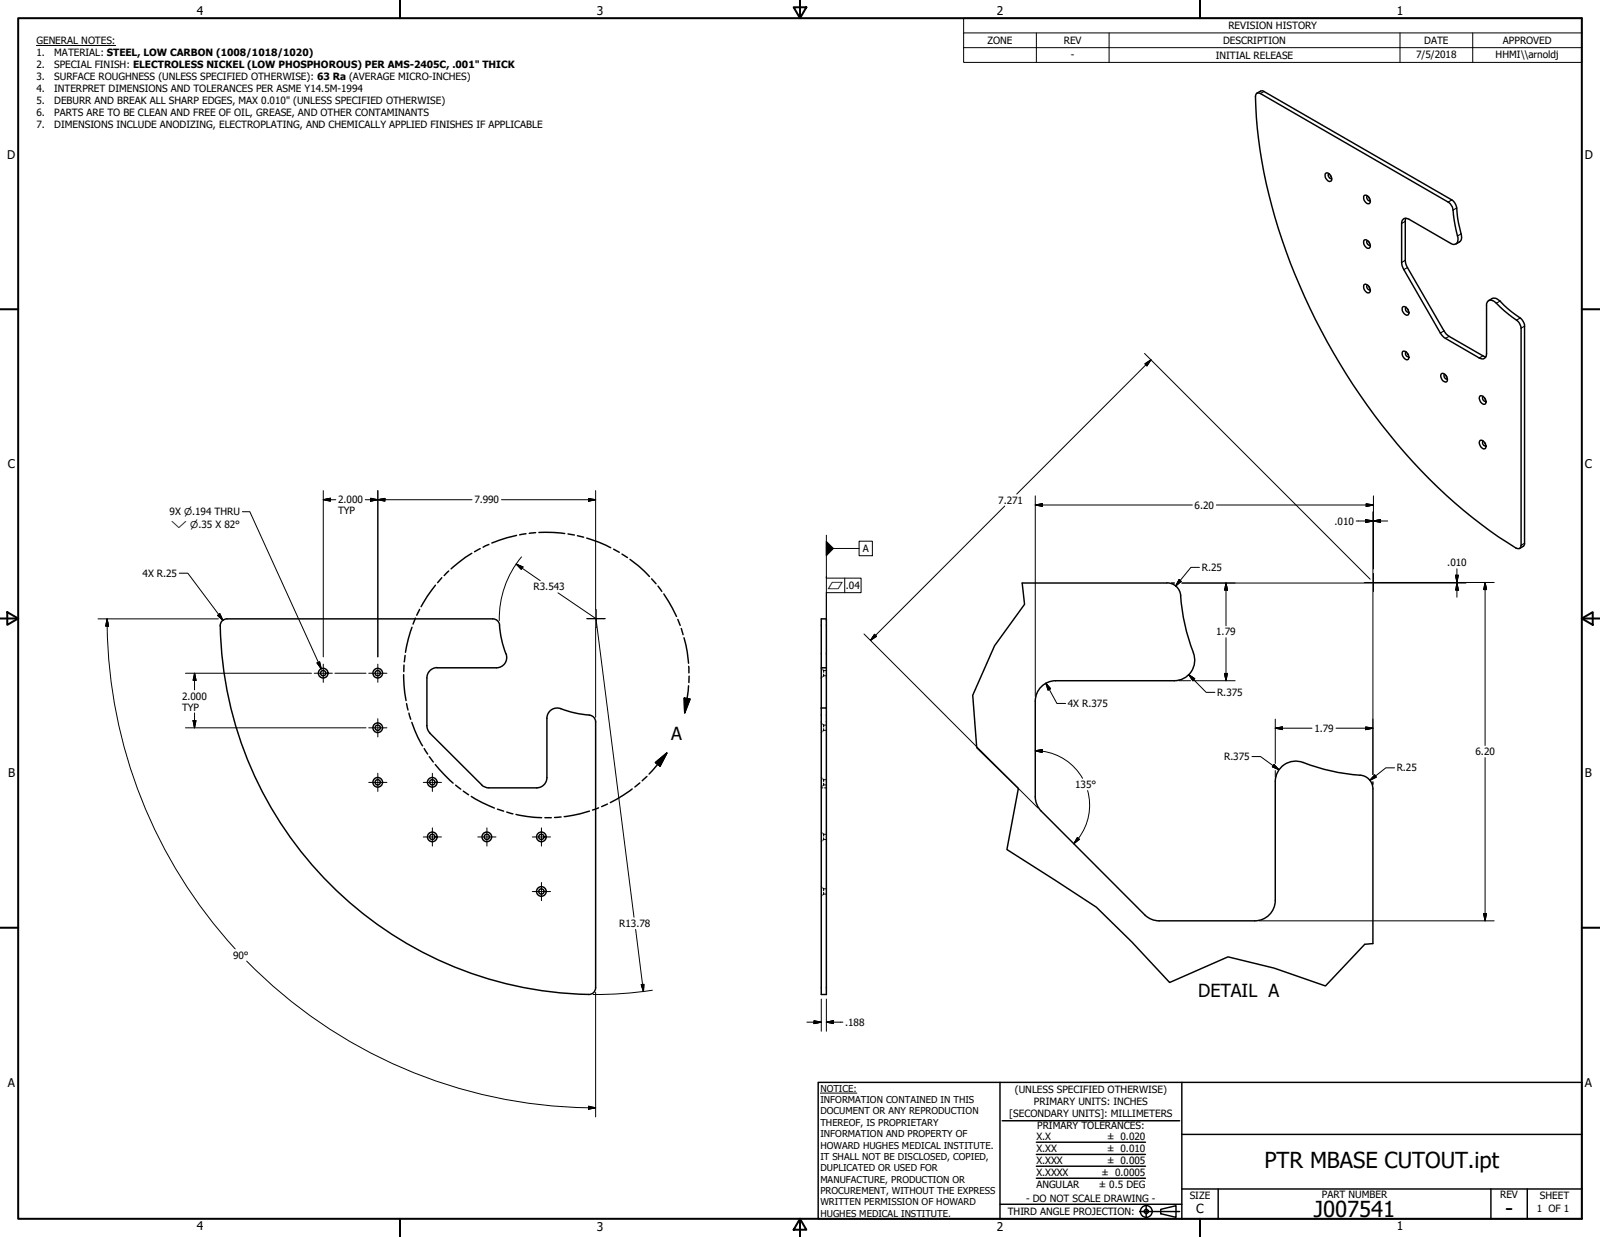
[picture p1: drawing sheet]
<svg xmlns="http://www.w3.org/2000/svg" width="559mm" height="432mm" viewBox="0 0 559 432" stroke-linecap="round" stroke-linejoin="round" font-family="sans-serif">
<!-- layer: Visible (ANSI) -->
<g fill="none" stroke="#000" stroke-width=".51">
<path d="M438.8 32.6l.6-.2 .8 .2 65.6 37.9 .8 .7 .6 1.1 1.4 8.2a5.6 5.6 0 0 1 .4 4.1l-.6 .6a1.57 1.57 0 0 1-1.7-.2l-14.6-8.5a1.55 1.55 0 0 0-1.8-.2 1.55 1.55 0 0 0-.8 1.7v13.6l.2 1.2 13.3 23.5 1.3 1.5 12.3 7.2a1.58 1.58 0 0 0 1.8 .1 1.58 1.58 0 0 0 .8-1.6v-16.9a1.61 1.61 0 0 1 1-1.8 1.61 1.61 0 0 1 1.9 .6l3.2 3.1 5.1 4 .8 2.1v75.8l-.1 .7a1.03 1.03 0 0 1-1.6 .2 182.9 182.9 0 0 1-54.5-53.4 210.3 210.3 0 0 1-34.9-85.6l-1.3-11.3-.3-7.3zM439 32.5a2.56 2.56 0 0 1 2.1-.7l66.4 38.3 .7 .9 .6 1.6 .3 3.5 1.4 6.8-.5 1.3-1.5 1M462.9 60.6l.1-.1a1.96 1.96 0 0 1 1.9 2.7 1.75 1.75 0 0 1-2.1-2.2zM464.2 60.6a.96 .96 0 0 0-.1 1.2 .96 .96 0 0 0 1 .4M464.6 61.2l.3 .4M476.5 68.2a1.85 1.85 0 0 1 1.8 .9 1.85 1.85 0 0 1-.1 2 2 2 0 0 1-1.7-2.9zM477.6 68.5a.92 .92 0 0 0-.1 1 .92 .92 0 0 0 1 .5M478.1 68.9l.2 .5M491 76.2l-.2 .6v14.1l.2 1.2 .6 1.3 13.5 23.2 1 .8 12.1 7 .7 .2M476.5 99.3a1.85 1.85 0 0 1 1.8 .9 1.85 1.85 0 0 1-.1 2 2 2 0 0 1-1.7-2.9zM476.5 83.8a1.85 1.85 0 0 1 1.8 .9 1.85 1.85 0 0 1-.1 2 2 2 0 0 1-1.7-2.9zM477.6 84a.92 .92 0 0 0-.1 1.1 .92 .92 0 0 0 1 .4"/>
<path d="M477.6 99.6a.92 .92 0 0 0-.1 1.1 .92 .92 0 0 0 1 .4M478.1 84.5l.2 .5M478.1 100l.2 .5M489.8 107.3a1.32 1.32 0 0 1 2.1 1l.2 .9a.69 .69 0 0 1-.3 .7 .69 .69 0 0 1-.8 0l-1.2-1.4zM491.1 107.3a.96 .96 0 0 0-.1 1.1 .96 .96 0 0 0 1 .5M491.6 107.8l.2 .5M519.9 105l1.6-.9 1.4 .3 6.6 5.6a4.7 4.7 0 0 1 2.9 3.9v76.1l-.2 .6-1.5 .9M489.8 122.9a1.32 1.32 0 0 1 2.1 1l.2 .9a.69 .69 0 0 1-.3 .7 .69 .69 0 0 1-.8 0l-1.2-1.5zM491.1 122.9a.96 .96 0 0 0-.1 1.1 .96 .96 0 0 0 1 .5M491.6 123.4l.2 .4M503.5 130.4a1.84 1.84 0 0 1 1.7 1 1.84 1.84 0 0 1-.1 1.9 2.01 2.01 0 0 1-1.6-2.9zM504.6 130.7a.93 .93 0 0 0-.1 1.1 .93 .93 0 0 0 1 .4"/>
<path d="M505 131.1l.3 .5M517 138.2a1.87 1.87 0 0 1 1.5 2.9 1.97 1.97 0 0 1-1.5-2.9zM518 138.4a.97 .97 0 0 0-.1 1.2 .97 .97 0 0 0 1.1 .4M518.5 138.9l.3 .5M517 153.7a1.87 1.87 0 0 1 1.5 3 2.01 2.01 0 0 1-1.5-3zM518 154a.97 .97 0 0 0-.1 1.1 .97 .97 0 0 0 1.1 .5M518.5 154.4l.3 .5M357 203.5h50.5M407.6 203.5a5.1 5.1 0 0 1 4.9 5.9l.5 4.3 1.1 5.8 2.7 8.3M149.1 236.7v16.7M152.7 233.1h20.7M152.7 233a3.6 3.6 0 0 0-3.6 3.6"/>
<path d="M173.4 233.1a3.7 3.7 0 0 0 2.9-5.9l-1.1-3.9-.7-4a2.62 2.62 0 0 0-2.4-3.3h-92.8a2.38 2.38 0 0 0-2.4 2.5 131.3 131.3 0 0 0 128.7 128.6M286.8 233.1v114.1h1.8v-131.2h-1.8v17.1h1.8M416.8 227.9a7.1 7.1 0 0 1-6.7 9.7h-41.4a7.1 7.1 0 0 0-7.1 7.1v33.4a7.1 7.1 0 0 0 2.1 5l36.1 36.2a7.1 7.1 0 0 0 5 2.1M149.1 253.3l.3 1.4 .7 1.2M150.1 255.9l18.1 18M191 250.7v20.7M195.8 247.4l3.9 1.2 5.1 .9a2.72 2.72 0 0 1 3.2 2.5v92.8a2.38 2.38 0 0 1-2.4 2.4M195.9 247.4a3.6 3.6 0 0 0-4.9 3.3M286.8 247.1h1.8M168.2 274l1.1 .7 1.4 .3M191 271.4a3.6 3.6 0 0 1-3.6 3.6h-16.6M455.1 266.1l8.4 2.7 5.7 1.1 4.3 .6a5.1 5.1 0 0 1 6 4.9v54"/>
<path d="M455.1 266.2a7.1 7.1 0 0 0-9.7 6.6v41.5M445.4 314.3a7.1 7.1 0 0 1-7.2 7.1h-33.4"/>
<circle cx="112.9" cy="235" r="1.68"/>
<circle cx="112.9" cy="235" r=".92"/>
<circle cx="131.9" cy="235" r="1.68"/>
<circle cx="131.9" cy="235" r=".92"/>
<circle cx="131.9" cy="254" r="1.68"/>
<circle cx="131.9" cy="254" r=".92"/>
<circle cx="131.9" cy="273.1" r="1.68"/>
<circle cx="131.9" cy="273.1" r=".92"/>
<circle cx="151" cy="273.1" r="1.68"/>
<circle cx="151" cy="273.1" r=".92"/>
<circle cx="151" cy="292.1" r="1.68"/>
<circle cx="151" cy="292.1" r=".92"/>
<circle cx="170" cy="292.1" r="1.68"/>
<circle cx="170" cy="292.1" r=".92"/>
<circle cx="189.1" cy="292.1" r="1.68"/>
<circle cx="189.1" cy="292.1" r=".92"/>
<circle cx="189.1" cy="311.2" r="1.68"/>
<circle cx="189.1" cy="311.2" r=".92"/>
</g>
<!-- layer: Hidden (ANSI) -->
<g fill="none" stroke="#000" stroke-width=".38">
<path d="M286.8 233.3l.3 .3M287.1 236.4l-.3 .3M287.4 233.8l.3 .3M287.7 234.1v.6M287.7 235.3v.6M287.7 235.9l-.3 .3M287.7 235.9h.3M287.7 234.1h.3M288.3 235.9h.3M288.3 234.1h.3M286.8 252.3l.3 .3M287.1 255.5l-.3 .2"/>
<path d="M287.4 252.9l.3 .2M287.7 253.1v.6M287.7 254.4v.6M287.7 255l-.3 .2M287.7 255h.3M287.7 253.1h.3M288.3 255h.3M288.3 253.1h.3M286.8 275h.6M286.8 271.4l.3 .3M287.1 274.5l-.3 .3M287.4 271.9l.3 .3"/>
<path d="M287.7 272.2v.6M287.7 273.4v.6M287.7 274l-.3 .3M287.7 274h.3M287.7 272.2h.3M288 275h.6M288.3 274h.3M288.3 272.2h.3M286.8 290.4l.3 .3M287.1 293.6l-.3 .2M287.4 291l.3 .2M287.7 291.2v.6"/>
<path d="M287.7 292.5v.6M287.7 293.1l-.3 .2M287.7 293.1h.3M287.7 291.2h.3M288.3 293.1h.3M288.3 291.2h.3M286.8 309.5l.3 .3M287.1 312.6l-.3 .3M287.4 310l.3 .3M287.7 310.3v.6M287.7 311.5v.6M287.7 312.1l-.3 .3"/>
<path d="M287.7 312.1h.3M287.7 310.3h.3M288.3 312.1h.3M288.3 310.3h.3"/>
</g>
<!-- layer: Visible Narrow (ANSI) -->
<g fill="none" stroke="#000" stroke-width=".38">
<path d="M441.5 31.9l-1.3 .7M490.8 77.3l-1.3 .7M507 69.8l-1.2 .7M508.8 72.6l-1.3 .7M490.8 90.9l-1.3 .7M491.6 93.4l-1.3 .7M510.3 81.7l-1.3 .7M504.3 115.5l-1.3 .8M506.1 117.4l-1.3 .7M523.9 105.1l-1.3 .8M530.9 111l-1.2 .8M532.4 113.9l-1.2 .7"/>
<path d="M517.9 124.2l-1.3 .8M532.4 189.6l-1.2 .8"/>
</g>
<!-- layer: Break Line (ANSI) -->
<path d="M357 203.5l.8 7.4-10.5 14.5-7.6 17.3 1.4 18.3 14.6 14.2-4 21.3 31.2 20.2 12.4 12.1 13.2 14.2 20.4-9 16.1 3.9 17.9 6.3 13.7-14.6 2.9-.2" fill="none" stroke="#000" stroke-width=".51"/>
<!-- layer: Detail Boundary (ANSI) -->
<g fill="none" stroke="#000" stroke-width=".51">
<path d="M156.7 199.3l-1.6 1.6M164.8 193.2l-2.4 1.4-4.9 4M167.7 191.5l-2 1.1M170.8 190.1l-2.1 .9M180.4 186.9l-3.3 .8-5.3 1.8M183.7 186.3l-2.2 .4M187.1 185.9l-2.3 .3M188.2 185.9h5l4 .3M198.4 186.4l2.2 .4M201.7 187l2.1 .5M204.9 187.8l4.1 1.4 4.3 2M214.3 191.7l2 1.1"/>
<path d="M217.2 193.4l1.9 1.2M220 195.3l3 2.2 3.8 3.7M143.9 218.9l-1.3 4-1 4.8M145.1 215.8l-.8 2.1M146.6 212.7l-1.1 2.1M152.1 204.3l-2.9 3.9-2.1 3.6M154.3 201.7l-1.5 1.7M227.6 202.1l1.5 1.7M229.8 204.6l1.3 1.8M231.8 207.3l4.5 7.9M236.7 216.2l.9 2.1M237.9 219.4l.7 2.2"/>
<path d="M141 235.5l.1 3.6 .7 5.4M141.1 232.2l-.1 2.2M141.5 228.8l-.3 2.2M238.9 222.6l1.1 5 .5 3.9M240.5 239.4l-1.4 9.4M240.5 232.6l.1 2.3M240.7 236l-.1 2.3M142 245.6l.5 2.2M142.8 248.9l.6 2.2M143.8 252.2l.1 .1a36.7 36.7 0 0 0 3.7 8M239 243.7l2 .3-1.9 4.8zM148.1 261.3l1.3 1.9"/>
<path d="M149.9 264.2l1.4 1.8M152 266.9l6.2 6.5M159.1 274.1l1.8 1.4M161.8 276.2l1.8 1.2M164.6 278l3.8 2.2 4.3 1.9M220.8 275.4l-3.2 2.2-4.4 2.6M223.5 273.3l-1.8 1.4M225.9 271l-1.6 1.5M228.9 266.2l4-3.3-2.4 4.5zM232.9 262.9l-6.2 7.3M173.7 282.4l2.2 .7M177 283.5l2.1 .6"/>
<path d="M180.2 284.3l3.7 .7 5.3 .4M190.3 285.4h2.2M196 285.2l-2.3 .2M205.9 283.1l-3.1 .9-5.8 1.1M209 282l-2.1 .8M212.2 280.7l-2.1 .9"/>
</g>
<path d="M239 243.7l.1 5.1zM239 243.7l2 .3-1.9 4.8zM232.9 262.9l-2.4 4.5zM228.9 266.2l4-3.3-2.4 4.5z" fill="#000" stroke="#000" stroke-width=".51"/>
<!-- layer: Border (ANSI) -->
<g fill="none" stroke="#000" stroke-width=".7">
<path d="M6.3 6.3h546.1v419.1h-546.1zM139.7 0v6.3M277.2 2.5h4.4l-2.2 3.8zM279.4 0v6.3M419.1 0v6.3M0 107.9h6.3M552.4 107.9h6.4M0 215.9h6.3M2.5 213.7l3.8 2.2-3.8 2.2zM552.4 215.9l3.9-2.2v4.4zM552.4 215.9h6.4M0 323.8h6.3"/>
<path d="M552.4 323.8h6.4M139.7 425.4v6.4M279.4 425.4l2.2 3.9h-4.4zM279.4 425.4v6.4M419.1 425.4v6.4"/>
</g>
<!-- layer: Title (ANSI) -->
<g fill="none" stroke="#000" stroke-width=".51">
<path d="M285.8 377.8h266.6v47.6h-266.6zM349.2 377.8v47.6M412.7 377.8v47.6M350 391.2h62M361.9 398.7h38.1M412.7 396h139.7M361.9 411.3h38.1M361.9 407.1h38.1M361.9 403h38.1M412.7 415h139.7M425.4 415v10.4M520.7 415v10.4"/>
<path d="M533.4 415v10.4M349.2 420.4h63.5M398 422.9h14M400.3 420.6v4.6M405.4 422.1l5.3-1.2v4l-5.3-1.2z"/>
<circle cx="400.3" cy="422.9" r="2.06"/>
<circle cx="400.3" cy="422.9" r=".73"/>
</g>
<path d="M286.5 381.6h12.8" fill="none" stroke="#000" stroke-width=".35"/>
<!-- layer: Symbol (ANSI) -->
<g fill="none" stroke="#000" stroke-width=".35">
<path d="M12.7 15.9h27.7M336.5 11.5v-5.2h215.9v5.2M336.5 16.6h215.9M361.9 11.5v10.3M387.3 11.5v10.3M488.9 11.5v10.3M514.3 11.5v10.3M552.4 11.5h-215.9v5.1M552.4 11.5v10.3h-215.9v-5.2M84.6 178.6h2.6l25 54.9M288.6 186.8v15M291.1 191.5h8.9"/>
<path d="M300 188.9h4.7v5.1h-4.7zM288.6 201.8h12.1v5.1h-12.1zM288.6 206.9v9.8M295 201.8v5.1M110.7 231.4l.9-.4 .6 2.5z"/>
</g>
<path d="M288.6 189v5zM288.6 189l2.5 2.5-2.5 2.5zM110.7 231.4l1.5 2.1zM110.7 231.4l.9-.4 .6 2.5z" fill="#000" stroke="#000" stroke-width=".35"/>
<!-- layer: Dimension (ANSI) -->
<g fill="none" stroke="#000" stroke-width=".35">
<path d="M399.7 123.4l78.8 78.8M399.9 127l2.1-1.4-1.4 2.1zM402 125.6l-46.9 46.9M112.9 174.4l2.5-.5v1zM112.9 174.4h4.4M112.9 171.3v58M127.6 174.4h37.2M129.4 173.9l2.6 .5-2.6 .5zM132 174.4l2.4-.4v.9zM132 171.3v58M175.1 174.4h32.9M205.5 174l2.5 .4-2.5 .5z"/>
<path d="M208 171.3v41.5M350.9 176.7l-46.9 46.8M361.6 176.3l2.4-.5v1zM361.6 176.3h54.8M361.6 173.1v70M424.8 176.3h54.9M477.1 175.8l2.6 .5-2.6 .5zM479.5 178.7v24.5M479.7 173.1v25.5M180.3 196.9l2.3 1-.5 .9zM180.3 196.9l8.4 5.8M182.2 194.4a33.8 33.8 0 0 0-7.8 22.3"/>
<path d="M418.9 198.1h-3l-5.3 6.5M473.6 181.9h5.9M476.9 181.4l2.6 .5-2.6 .5zM479.7 181.9l2.5-.5v1zM479.7 181.9h4.9M508.8 198.6v4.7M34.2 216h42.1M37.4 216l.5 2.6h-1zM37.4 216v2.6M37.4 218.5a170.7 170.7 0 0 0 44.7 112.7M62.6 200.1h3l12.3 16.4M76 214.8l.8-.6 1.1 2.3z"/>
<path d="M194.9 206.9l13.3 9.1 13.2 104.2M208 219.1v31.3M409.1 203.5h1M411.8 202.3l.8 .6-2 1.7zM412.7 203.5h66.9M428.2 203.5l.5 2.5h-1zM428.2 203.5v14.9M479.5 203.4v67M479.7 203.5h32.3M482.9 203.3h38.9M508.4 200.8h.9l-.5 2.5zM508.8 203.5l.5 2.5h-.9z"/>
<path d="M508.8 203.5v5M518.7 203.3l.5 2.5h-1zM518.7 203.3v56.9M64.8 235h44M67.9 235l.6 2.5h-1.1zM67.9 235v5.8M117 235h10.8M301.8 221.3l60.7 60.8M305.4 221.4l.7 .7-2.1 1.4zM365.3 238.5l1.6 1.9-.9 .5zM365.3 238.5l3.8 7.1h3.1M411.7 237.6h4.1"/>
<path d="M415.2 235.5l2.1 1.4-.7 .7zM415.2 235.5l6.1 6.2h3M416.5 237.6h14.9M427.7 235.1h1l-.5 2.5zM428.2 222.6v15M64.8 254.1h63M67.4 251.5h1.1l-.6 2.6zM67.9 248.9v5.2M445.4 254.2l2.5-.5v1zM445.4 254.2h12.8M445.4 251v15.5M466.6 254.2h12.9"/>
<path d="M476.9 253.7l2.6 .5-2.6 .5zM361.6 262.1l2.4-.4v1zM361.6 262.1a19 19 0 0 1 16.5 9.6M379.8 275.9a19.1 19.1 0 0 1-4.8 18.6M437.3 264.1h2.9l6.5 4.6M444.9 266.8l1.8 1.9-2.3-1zM445.4 269v2.3M479.5 272.9v.9M480.1 270.5l.6 .8-2.3 1.1zM487 268h-3l-5.6 4.4M518.7 264.5v56.9M376.3 292.4l.7 .6-2 1.5z"/>
<path d="M518.2 318.9h1l-.5 2.5zM86.1 335.5a170.7 170.7 0 0 0 119.4 51.2M222 324.4l2.7 21.7M439.8 321.4h82M208 346.4v43.5M224 343.7l.9-.1-.2 2.5zM227.8 345.7l-10.3 1.1-10.3 .4M281.8 356.8h5M284.3 356.3l2.5 .5-2.5 .5zM286.8 348.7v11.3M288.6 356.8l2.5-.5v1zM288.6 356.8h5.8"/>
<path d="M288.6 348.7v11.3M205.5 386.1l2.5 .6-2.5 .5zM205.5 386.7h2.5"/>
</g>
<g fill="#000" stroke="#000" stroke-width=".35">
<path d="M402 125.6l-1.4 2.1zM399.9 127l2.1-1.4-1.4 2.1zM112.9 174.4l2.5-.5zM112.9 174.4l2.5-.5v1zM129.4 174.9l2.6-.5zM129.4 173.9l2.6 .5-2.6 .5zM132 174.4l2.4-.4zM132 174.4l2.4-.4v.9zM205.5 174.9l2.5-.5zM205.5 174l2.5 .4-2.5 .5zM361.6 176.3l2.4-.5zM361.6 176.3l2.4-.5v1z"/>
<path d="M477.1 176.8l2.6-.5zM477.1 175.8l2.6 .5-2.6 .5zM180.3 196.9l2.3 1zM180.3 196.9l2.3 1-.5 .9zM476.9 182.4l2.6-.5zM476.9 181.4l2.6 .5-2.6 .5zM479.7 181.9l2.5-.5zM479.7 181.9l2.5-.5v1zM37.4 216l.5 2.6zM37.4 216l.5 2.6h-1zM76 214.8l1.9 1.7zM76 214.8l.8-.6 1.1 2.3z"/>
<path d="M411.8 202.3l-1.2 2.3zM411.8 202.3l.8 .6-2 1.7zM428.2 203.5l.5 2.5zM428.2 203.5l.5 2.5h-1zM508.4 200.8l.4 2.5zM508.4 200.8h.9l-.5 2.5zM508.8 203.5l.5 2.5zM508.8 203.5l.5 2.5h-.9zM518.7 203.3l.5 2.5zM518.7 203.3l.5 2.5h-1zM67.9 235l.6 2.5zM67.9 235l.6 2.5h-1.1z"/>
<path d="M305.4 221.4l-1.4 2.1zM305.4 221.4l.7 .7-2.1 1.4zM415.2 235.5l2.1 1.4zM415.2 235.5l2.1 1.4-.7 .7zM427.7 235.1l.5 2.5zM427.7 235.1h1l-.5 2.5zM67.4 251.5l.5 2.6zM67.4 251.5h1.1l-.6 2.6zM365.3 238.5l1.6 1.9zM365.3 238.5l1.6 1.9-.9 .5zM445.4 254.2l2.5-.5zM445.4 254.2l2.5-.5v1z"/>
<path d="M476.9 254.7l2.6-.5zM476.9 253.7l2.6 .5-2.6 .5zM361.6 262.1l2.4-.4zM361.6 262.1l2.4-.4v1zM444.4 267.7l2.3 1zM444.9 266.8l1.8 1.9-2.3-1zM480.1 270.5l-1.7 1.9zM480.1 270.5l.6 .8-2.3 1.1zM376.3 292.4l-1.3 2.1zM376.3 292.4l.7 .6-2 1.5zM518.2 318.9l.5 2.5zM518.2 318.9h1l-.5 2.5z"/>
<path d="M224 343.7l.7 2.4zM224 343.7l.9-.1-.2 2.5zM284.3 357.3l2.5-.5zM284.3 356.3l2.5 .5-2.5 .5zM288.6 356.8l2.5-.5zM288.6 356.8l2.5-.5v1zM205.5 387.2l2.5-.5zM205.5 386.1l2.5 .6-2.5 .5z"/>
</g>
<!-- layer: Center Mark (ANSI) -->
<g fill="none" stroke="#000" stroke-width=".35">
<path d="M205 216h6.3M208.2 212.8v6.3M476.5 203.3h6.4M479.7 200.2v6.3M109.7 235h6.4M112.9 231.8v6.4M128.8 235h6.3M132 231.8v6.4M128.8 254.1h6.3M132 250.9v6.3M128.8 273.1h6.3M132 269.9v6.4"/>
<path d="M147.8 273.1h6.4M151 269.9v6.4M147.8 292.2h6.4M151 289v6.3M166.9 292.2h6.3M170.1 289v6.3M185.9 292.2h6.4M189.1 289v6.3M185.9 311.2h6.4M189.1 308v6.4"/>
</g>
<g font-size="7.7">
<text x="441.6" y="407.6">PTR MBASE CUTOUT.ipt</text>
<text x="458.9" y="424.8">J007541</text>
<text x="525.7" y="424.4">-</text>
</g>
<g font-size="6.3">
<text x="234.4" y="258.3">A</text>
<text x="418.4" y="348">DETAIL A</text>
</g>
<text font-size="4.4" x="417.8" y="423.5">C</text>
<g font-size="4.2">
<text x="68.7" y="5.3">4</text>
<text x="208.4" y="5.3">3</text>
<text x="348.1" y="5.3">2</text>
<text x="487.8" y="5.3">1</text>
<text x="2.5" y="55.5">D</text>
<text x="553.5" y="55.5">D</text>
<text x="2.8" y="163.4">C</text>
<text x="553.5" y="163.4">C</text>
<text x="2.9" y="271.4">B</text>
<text x="553.5" y="271.4">B</text>
<text x="2.8" y="379.3">A</text>
<text x="553.5" y="379.3">A</text>
<text x="68.7" y="429.5">4</text>
<text x="208.4" y="429.6">3</text>
<text x="348.1" y="429.6">2</text>
<text x="487.8" y="429.5">1</text>
</g>
<g font-size="3.5">
<text x="429" y="10.2">REVISION HISTORY</text>
<text x="12.7" y="15.3">GENERAL NOTES:</text>
<text x="344.9" y="15.3">ZONE</text>
<text x="371.5" y="15.3">REV</text>
<text x="427.2" y="15.3">DESCRIPTION</text>
<text x="497.4" y="15.3">DATE</text>
<text x="524.9" y="15.3">APPROVED</text>
<text x="12.7" y="19.5">1.</text>
<text x="12.7" y="23.7">2.</text>
<text x="18.9" y="19.5">MATERIAL: STEEL, LOW CARBON (1008/1018/1020)</text>
<text x="18.9" y="23.7">SPECIAL FINISH: ELECTROLESS NICKEL (LOW PHOSPHOROUS) PER AMS-2405C, .001&quot; THICK</text>
<text x="374" y="20.3">-</text>
<text x="424.6" y="20.4">INITIAL RELEASE</text>
<text x="494.6" y="20.3">7/5/2018</text>
<text x="522.4" y="20.1">HHMI\\arnoldj</text>
<text x="12.7" y="27.8">3.</text>
<text x="18.9" y="27.8">SURFACE ROUGHNESS (UNLESS SPECIFIED OTHERWISE): 63 Ra (AVERAGE MICRO-INCHES)</text>
<text x="12.7" y="32">4.</text>
<text x="18.9" y="32">INTERPRET DIMENSIONS AND TOLERANCES PER ASME Y14.5M-1994</text>
<text x="12.7" y="36.2">5.</text>
<text x="12.7" y="40.4">6.</text>
<text x="18.9" y="36.2">DEBURR AND BREAK ALL SHARP EDGES, MAX 0.010&quot; (UNLESS SPECIFIED OTHERWISE)</text>
<text x="18.9" y="40.4">PARTS ARE TO BE CLEAN AND FREE OF OIL, GREASE, AND OTHER CONTAMINANTS</text>
<text x="12.7" y="44.6">7.</text>
<text x="18.9" y="44.6">DIMENSIONS INCLUDE ANODIZING, ELECTROPLATING, AND CHEMICALLY APPLIED FINISHES IF APPLICABLE</text>
<text x="59.2" y="179.9">9X ⌀.194 THRU</text>
<text x="118.1" y="175.7">2.000</text>
<text x="118.1" y="179.6">TYP</text>
<text x="165.7" y="175.7">7.990</text>
<text x="348.6" y="175.9">7.271</text>
<text x="417.2" y="177.5">6.20</text>
<text x="466.1" y="183.1">.010</text>
<text x="301.3" y="192.7">A</text>
<text x="505.5" y="197.7">.010</text>
<text x="49.8" y="201.4">4X R.25</text>
<text x="419.7" y="199.3">R.25</text>
<text x="186.4" y="206.1">R3.543</text>
<text x="295.5" y="205.6">.04</text>
<text x="424.8" y="221.8">1.79</text>
<text x="63.6" y="244.2">2.000</text>
<text x="425.1" y="243">R.375</text>
<text x="63.6" y="248">TYP</text>
<text x="372.9" y="246.8">4X R.375</text>
<text x="459" y="255.5">1.79</text>
<text x="515.3" y="263.7">6.20</text>
<text x="427.5" y="265.4">R.375</text>
<text x="487.8" y="269.3">R.25</text>
<text x="375.5" y="275.1">135°</text>
<text x="216.3" y="323.6">R13.78</text>
<text x="81.4" y="334.6">90°</text>
<text x="295.2" y="358.1">.188</text>
<text x="354.5" y="381.6">(UNLESS SPECIFIED OTHERWISE)</text>
<text x="352.5" y="390">[SECONDARY UNITS]: MILLIMETERS</text>
<text x="361.1" y="385.8">PRIMARY UNITS: INCHES</text>
<text x="362.3" y="394.1">PRIMARY TOLERANCES:</text>
<text x="361.9" y="397.9">X.X</text>
<text x="386.7" y="398">± 0.020</text>
<text x="361.9" y="402.1">X.XX</text>
<text x="361.9" y="406.3">X.XXX</text>
<text x="386.7" y="402.1">± 0.010</text>
<text x="386.7" y="406.3">± 0.005</text>
<text x="361.9" y="410.5">X.XXXX</text>
<text x="384.7" y="410.5">± 0.0005</text>
<text x="358.4" y="419.7">- DO NOT SCALE DRAWING -</text>
<text x="361.9" y="414.6">ANGULAR</text>
<text x="383.8" y="414.7">± 0.5 DEG</text>
<text x="415.5" y="418.4">SIZE</text>
<text x="461.6" y="418.3">PART NUMBER</text>
<text x="523.9" y="418.3">REV</text>
<text x="537.8" y="418.4">SHEET</text>
<text x="352" y="424.2">THIRD ANGLE PROJECTION:</text>
<text x="536.7" y="423.2">1 OF 1</text>
</g>
<g font-size="3.3">
<text x="59.8" y="184.3">⌵ ⌀.35 X 82°</text>
<text x="289.1" y="205.5">⏥</text>
<text x="286.5" y="381.1">NOTICE:</text>
<text x="286.5" y="385">INFORMATION CONTAINED IN THIS</text>
<text x="286.5" y="389">DOCUMENT OR ANY REPRODUCTION</text>
<text x="286.5" y="392.9">THEREOF, IS PROPRIETARY</text>
<text x="286.5" y="396.9">INFORMATION AND PROPERTY OF</text>
<text x="286.5" y="400.9">HOWARD HUGHES MEDICAL INSTITUTE.</text>
<text x="286.5" y="404.9">IT SHALL NOT BE DISCLOSED, COPIED,</text>
<text x="286.5" y="408.9">DUPLICATED OR USED FOR</text>
<text x="286.5" y="412.8">MANUFACTURE, PRODUCTION OR</text>
<text x="286.5" y="416.8">PROCUREMENT, WITHOUT THE EXPRESS</text>
<text x="286.5" y="420.8">WRITTEN PERMISSION OF HOWARD</text>
<text x="286.5" y="424.8">HUGHES MEDICAL INSTITUTE.</text>
</g>
</svg>
